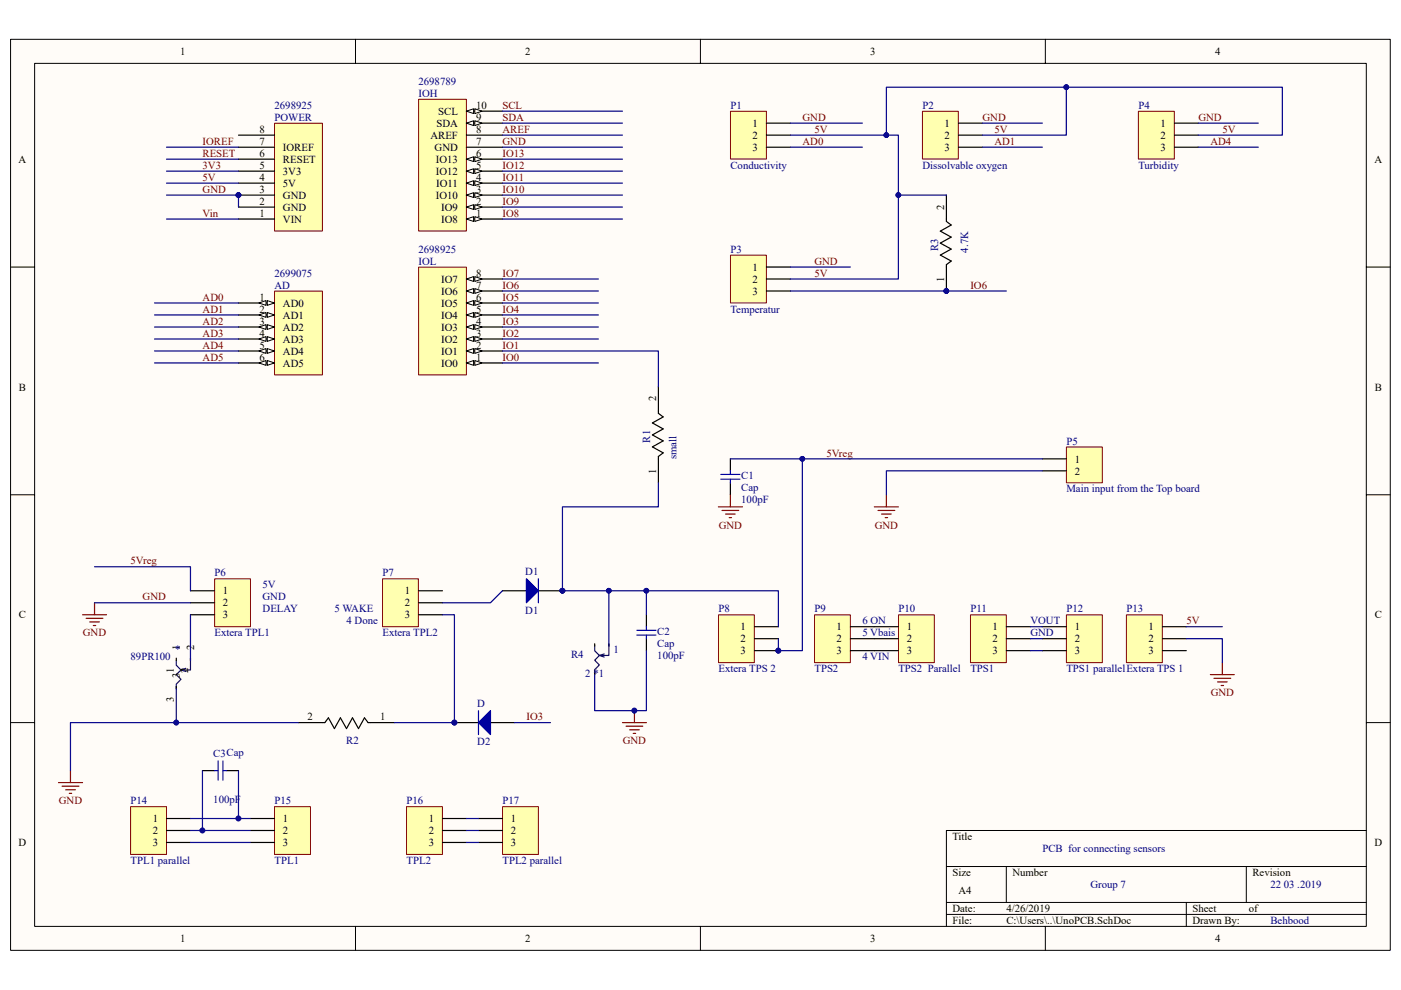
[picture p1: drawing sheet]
<svg xmlns="http://www.w3.org/2000/svg" width="297mm" height="210mm" viewBox="0 0 297 210" stroke-linecap="round" stroke-linejoin="round" font-family="sans-serif">
<path d="M2.3 8.4h292.5v193.2h-292.5z" fill="#fffcf8"/>
<path d="M2.2 8.3h292.6v193.3h-292.6z" fill="none" stroke="#000" stroke-width=".21"/>
<path d="M7.4 13.5h282.3v183h-282.3z" fill="#fffcf8"/>
<g fill="none" stroke="#000" stroke-width=".21">
<path d="M7.3 13.4h282.4v183.1h-282.4zM75.4 8.3v5.1M148.5 8.3v5.1M221.6 8.3v5.1M2.2 56.6h5.1M289.7 56.6h5.1M2.2 104.9h5.1M289.7 104.9h5.1M2.2 153.3h5.1M289.7 153.3h5.1M289.7 176.1h-89v20.4M75.4 196.5v5.1"/>
<path d="M148.5 196.5v5.1M200.7 183.8h89M200.7 191.4h89M200.7 194h89M213.4 183.8v7.6M221.6 196.5v5.1M251.5 191.4v5.1M264.2 183.8v7.6"/>
</g>
<path d="M58.2 61.8h10.2v17.7h-10.2z" fill="#ffffb0"/>
<path d="M58.2 61.7h10.2v17.8h-10.2z" fill="none" stroke="#800000" stroke-width=".21"/>
<path d="M50.6 64.3h7.6" fill="none" stroke="#000" stroke-width=".25"/>
<path d="M56.7 63.8l1.5 .5-1.5 .5z" fill="#fffcf8"/>
<path d="M56.7 63.8l1.5 .5-1.5 .5z" fill="none" stroke="#000" stroke-width=".21"/>
<path d="M54.9 64.3l1.5-.5v1z" fill="#fffcf8"/>
<path d="M54.9 64.3l1.5-.5v1z" fill="none" stroke="#000" stroke-width=".21"/>
<path d="M50.6 66.8h7.6" fill="none" stroke="#000" stroke-width=".25"/>
<path d="M56.7 66.3l1.5 .5-1.5 .5z" fill="#fffcf8"/>
<path d="M56.7 66.3l1.5 .5-1.5 .5z" fill="none" stroke="#000" stroke-width=".21"/>
<path d="M54.9 66.8l1.5-.5v1z" fill="#fffcf8"/>
<path d="M54.9 66.8l1.5-.5v1z" fill="none" stroke="#000" stroke-width=".21"/>
<path d="M50.6 69.4h7.6" fill="none" stroke="#000" stroke-width=".25"/>
<path d="M56.7 68.9l1.5 .5-1.5 .5z" fill="#fffcf8"/>
<path d="M56.7 68.9l1.5 .5-1.5 .5z" fill="none" stroke="#000" stroke-width=".21"/>
<path d="M54.9 69.4l1.5-.5v1z" fill="#fffcf8"/>
<path d="M54.9 69.4l1.5-.5v1z" fill="none" stroke="#000" stroke-width=".21"/>
<path d="M50.6 71.9h7.6" fill="none" stroke="#000" stroke-width=".25"/>
<path d="M56.7 71.4l1.5 .5-1.5 .5z" fill="#fffcf8"/>
<path d="M56.7 71.4l1.5 .5-1.5 .5z" fill="none" stroke="#000" stroke-width=".21"/>
<path d="M54.9 71.9l1.5-.5v1z" fill="#fffcf8"/>
<path d="M54.9 71.9l1.5-.5v1z" fill="none" stroke="#000" stroke-width=".21"/>
<path d="M50.6 74.4h7.6" fill="none" stroke="#000" stroke-width=".25"/>
<path d="M56.7 73.9l1.5 .5-1.5 .6z" fill="#fffcf8"/>
<path d="M56.7 73.9l1.5 .5-1.5 .6z" fill="none" stroke="#000" stroke-width=".21"/>
<path d="M54.9 74.4l1.5-.5v1.1z" fill="#fffcf8"/>
<path d="M54.9 74.4l1.5-.5v1.1z" fill="none" stroke="#000" stroke-width=".21"/>
<path d="M50.6 77h7.6" fill="none" stroke="#000" stroke-width=".25"/>
<path d="M56.7 76.5l1.5 .5-1.5 .5z" fill="#fffcf8"/>
<path d="M56.7 76.5l1.5 .5-1.5 .5z" fill="none" stroke="#000" stroke-width=".21"/>
<path d="M54.9 77l1.5-.5v1z" fill="#fffcf8"/>
<path d="M54.9 77l1.5-.5v1z" fill="none" stroke="#000" stroke-width=".21"/>
<path d="M58.2 26.2h10.2v22.8h-10.2z" fill="#ffffb0"/>
<path d="M58.2 26.1h10.2v22.9h-10.2z" fill="none" stroke="#800000" stroke-width=".21"/>
<path d="M50.6 38.8h7.6M50.6 36.3h7.6M50.6 33.8h7.6M50.6 31.2h7.6M50.6 28.7h7.6M50.6 46.5h7.6M50.6 43.9h7.6M50.6 41.4h7.6" fill="none" stroke="#000" stroke-width=".25"/>
<circle cx="50.6" cy="41.4" r=".5" fill="#000080" stroke="#000080" stroke-width=".21"/>
<path d="M88.8 21.1h10.1v27.9h-10.1z" fill="#ffffb0"/>
<path d="M88.7 21.1h10.2v27.9h-10.2z" fill="none" stroke="#800000" stroke-width=".21"/>
<path d="M98.9 46.5h7.6" fill="none" stroke="#000" stroke-width=".25"/>
<path d="M98.9 46.5l1.5-.5v1z" fill="#fffcf8"/>
<path d="M98.9 46.5l1.5-.5v1z" fill="none" stroke="#000" stroke-width=".21"/>
<path d="M100.7 46l1.5 .5-1.5 .5z" fill="#fffcf8"/>
<path d="M100.7 46l1.5 .5-1.5 .5z" fill="none" stroke="#000" stroke-width=".21"/>
<path d="M98.9 43.9h7.6" fill="none" stroke="#000" stroke-width=".25"/>
<path d="M98.9 43.9l1.5-.5v1z" fill="#fffcf8"/>
<path d="M98.9 43.9l1.5-.5v1z" fill="none" stroke="#000" stroke-width=".21"/>
<path d="M100.7 43.4l1.5 .5-1.5 .5z" fill="#fffcf8"/>
<path d="M100.7 43.4l1.5 .5-1.5 .5z" fill="none" stroke="#000" stroke-width=".21"/>
<path d="M98.9 41.4h7.6" fill="none" stroke="#000" stroke-width=".25"/>
<path d="M98.9 41.4l1.5-.5v1z" fill="#fffcf8"/>
<path d="M98.9 41.4l1.5-.5v1z" fill="none" stroke="#000" stroke-width=".21"/>
<path d="M100.7 40.9l1.5 .5-1.5 .5z" fill="#fffcf8"/>
<path d="M100.7 40.9l1.5 .5-1.5 .5z" fill="none" stroke="#000" stroke-width=".21"/>
<path d="M98.9 38.8h7.6" fill="none" stroke="#000" stroke-width=".25"/>
<path d="M98.9 38.8l1.5-.5v1z" fill="#fffcf8"/>
<path d="M98.9 38.8l1.5-.5v1z" fill="none" stroke="#000" stroke-width=".21"/>
<path d="M100.7 38.3l1.5 .5-1.5 .5z" fill="#fffcf8"/>
<path d="M100.7 38.3l1.5 .5-1.5 .5z" fill="none" stroke="#000" stroke-width=".21"/>
<path d="M98.9 36.3h7.6" fill="none" stroke="#000" stroke-width=".25"/>
<path d="M98.9 36.3l1.5-.5v1z" fill="#fffcf8"/>
<path d="M98.9 36.3l1.5-.5v1z" fill="none" stroke="#000" stroke-width=".21"/>
<path d="M100.7 35.8l1.5 .5-1.5 .5z" fill="#fffcf8"/>
<path d="M100.7 35.8l1.5 .5-1.5 .5z" fill="none" stroke="#000" stroke-width=".21"/>
<path d="M98.9 33.8h7.6" fill="none" stroke="#000" stroke-width=".25"/>
<path d="M98.9 33.8l1.5-.5v1z" fill="#fffcf8"/>
<path d="M98.9 33.8l1.5-.5v1z" fill="none" stroke="#000" stroke-width=".21"/>
<path d="M100.7 33.3l1.5 .5-1.5 .5z" fill="#fffcf8"/>
<path d="M100.7 33.3l1.5 .5-1.5 .5z" fill="none" stroke="#000" stroke-width=".21"/>
<path d="M98.9 31.2h7.6M98.9 28.7h7.6M98.9 26.1h7.6" fill="none" stroke="#000" stroke-width=".25"/>
<path d="M98.9 26.1l1.5-.5v1z" fill="#fffcf8"/>
<path d="M98.9 26.1l1.5-.5v1z" fill="none" stroke="#000" stroke-width=".21"/>
<path d="M100.7 25.6l1.5 .5-1.5 .5z" fill="#fffcf8"/>
<path d="M100.7 25.6l1.5 .5-1.5 .5z" fill="none" stroke="#000" stroke-width=".21"/>
<path d="M98.9 23.6h7.6" fill="none" stroke="#000" stroke-width=".25"/>
<path d="M98.9 23.6l1.5-.5v1z" fill="#fffcf8"/>
<path d="M98.9 23.6l1.5-.5v1z" fill="none" stroke="#000" stroke-width=".21"/>
<path d="M100.7 23.1l1.5 .5-1.5 .5z" fill="#fffcf8"/>
<path d="M100.7 23.1l1.5 .5-1.5 .5z" fill="none" stroke="#000" stroke-width=".21"/>
<path d="M88.8 56.7h10.1v22.8h-10.1z" fill="#ffffb0"/>
<path d="M88.7 56.7h10.2v22.8h-10.2z" fill="none" stroke="#800000" stroke-width=".21"/>
<path d="M98.9 77h7.6" fill="none" stroke="#000" stroke-width=".25"/>
<path d="M98.9 77l1.5-.5v1z" fill="#fffcf8"/>
<path d="M98.9 77l1.5-.5v1z" fill="none" stroke="#000" stroke-width=".21"/>
<path d="M100.7 76.5l1.5 .5-1.5 .5z" fill="#fffcf8"/>
<path d="M100.7 76.5l1.5 .5-1.5 .5z" fill="none" stroke="#000" stroke-width=".21"/>
<path d="M98.9 71.9h7.6" fill="none" stroke="#000" stroke-width=".25"/>
<path d="M98.9 71.9l1.5-.5v1z" fill="#fffcf8"/>
<path d="M98.9 71.9l1.5-.5v1z" fill="none" stroke="#000" stroke-width=".21"/>
<path d="M100.7 71.4l1.5 .5-1.5 .5z" fill="#fffcf8"/>
<path d="M100.7 71.4l1.5 .5-1.5 .5z" fill="none" stroke="#000" stroke-width=".21"/>
<path d="M98.9 69.4h7.6" fill="none" stroke="#000" stroke-width=".25"/>
<path d="M98.9 69.4l1.5-.5v1z" fill="#fffcf8"/>
<path d="M98.9 69.4l1.5-.5v1z" fill="none" stroke="#000" stroke-width=".21"/>
<path d="M100.7 68.9l1.5 .5-1.5 .5z" fill="#fffcf8"/>
<path d="M100.7 68.9l1.5 .5-1.5 .5z" fill="none" stroke="#000" stroke-width=".21"/>
<path d="M98.9 66.8h7.6" fill="none" stroke="#000" stroke-width=".25"/>
<path d="M98.9 66.8l1.5-.5v1z" fill="#fffcf8"/>
<path d="M98.9 66.8l1.5-.5v1z" fill="none" stroke="#000" stroke-width=".21"/>
<path d="M100.7 66.3l1.5 .5-1.5 .5z" fill="#fffcf8"/>
<path d="M100.7 66.3l1.5 .5-1.5 .5z" fill="none" stroke="#000" stroke-width=".21"/>
<path d="M98.9 64.3h7.6" fill="none" stroke="#000" stroke-width=".25"/>
<path d="M98.9 64.3l1.5-.5v1z" fill="#fffcf8"/>
<path d="M98.9 64.3l1.5-.5v1z" fill="none" stroke="#000" stroke-width=".21"/>
<path d="M100.7 63.8l1.5 .5-1.5 .5z" fill="#fffcf8"/>
<path d="M100.7 63.8l1.5 .5-1.5 .5z" fill="none" stroke="#000" stroke-width=".21"/>
<path d="M98.9 61.7h7.6" fill="none" stroke="#000" stroke-width=".25"/>
<path d="M98.9 61.7l1.5-.5v1z" fill="#fffcf8"/>
<path d="M98.9 61.7l1.5-.5v1z" fill="none" stroke="#000" stroke-width=".21"/>
<path d="M100.7 61.2l1.5 .5-1.5 .5z" fill="#fffcf8"/>
<path d="M100.7 61.2l1.5 .5-1.5 .5z" fill="none" stroke="#000" stroke-width=".21"/>
<path d="M98.9 59.2h7.6" fill="none" stroke="#000" stroke-width=".25"/>
<path d="M98.9 59.2l1.5-.5v1z" fill="#fffcf8"/>
<path d="M98.9 59.2l1.5-.5v1z" fill="none" stroke="#000" stroke-width=".21"/>
<path d="M100.7 58.7l1.5 .5-1.5 .5z" fill="#fffcf8"/>
<path d="M100.7 58.7l1.5 .5-1.5 .5z" fill="none" stroke="#000" stroke-width=".21"/>
<path d="M98.9 74.4h7.6" fill="none" stroke="#000" stroke-width=".25"/>
<path d="M98.9 74.4l1.5-.5v1.1z" fill="#fffcf8"/>
<path d="M98.9 74.4l1.5-.5v1.1z" fill="none" stroke="#000" stroke-width=".21"/>
<path d="M100.7 73.9l1.5 .5-1.5 .6z" fill="#fffcf8"/>
<path d="M100.7 73.9l1.5 .5-1.5 .6z" fill="none" stroke="#000" stroke-width=".21"/>
<path d="M17.5 130.4h5.1M18.3 131.1h3.5M19 131.9h2.1M19.8 132.7h.5M20 127.8v2.6" fill="none" stroke="#800000" stroke-width=".25"/>
<path d="M195.6 23.6h7.6v10.1h-7.6z" fill="#ffffb0"/>
<path d="M195.6 23.6h7.6v10.1h-7.6z" fill="none" stroke="#800000" stroke-width=".21"/>
<path d="M203.2 26.1h5.1M203.2 28.7h5.1M203.2 31.2h5.1" fill="none" stroke="#000" stroke-width=".25"/>
<path d="M154.9 54.1h7.6v10.2h-7.6z" fill="#ffffb0"/>
<path d="M154.9 54.1h7.6v10.2h-7.6z" fill="none" stroke="#800000" stroke-width=".21"/>
<path d="M162.5 56.6h5.1M162.5 59.2h5.1M162.5 61.7h5.1" fill="none" stroke="#000" stroke-width=".25"/>
<path d="M154.9 23.6h7.6v10.1h-7.6z" fill="#ffffb0"/>
<path d="M154.9 23.6h7.6v10.1h-7.6z" fill="none" stroke="#800000" stroke-width=".21"/>
<path d="M162.5 26.1h5.1M162.5 28.7h5.1M162.5 31.2h5.1" fill="none" stroke="#000" stroke-width=".25"/>
<path d="M241.4 23.6h7.6v10.1h-7.6z" fill="#ffffb0"/>
<path d="M241.4 23.6h7.6v10.1h-7.6z" fill="none" stroke="#800000" stroke-width=".21"/>
<path d="M249 26.1h5.1M249 28.7h5.1M249 31.2h5.1M200.7 41.4v5.6l1 .7-2.3 1.3 2.3 1.3-2.3 1.3 2.3 1.2-2.3 1.3 2.3 1.3-1 .7v5.6M139.6 82.1v5.6l1 .7-2.3 1.3 2.3 1.3-2.3 1.2 2.3 1.3-2.3 1.3 2.3 1.3-1 .7v5.6M154.9 97.3v2.6M154.9 102.4v2.5" fill="none" stroke="#000" stroke-width=".25"/>
<circle cx="200.6" cy="61.7" r=".49" fill="#000080" stroke="#000080" stroke-width=".21"/>
<g fill="none" stroke="#800000" stroke-width=".25">
<path d="M152.3 107.5h5.1M153.1 108.3h3.5M153.8 109h2.1M154.6 109.8h.5M154.9 104.9v2.6M185.4 107.5h5.1M186.2 108.3h3.5M186.9 109h2.1M187.7 109.8h.5M187.9 104.9v2.6M256.6 143.1h5.1M257.4 143.9h3.5"/>
<path d="M258.1 144.6h2.1M258.9 145.4h.5M259.2 140.5v2.6M12.4 166h5.1M13.2 166.8h3.5M13.9 167.5h2.1M14.7 168.3h.5M14.9 163.4v2.6"/>
</g>
<path d="M154.9 99.9v.7M152.8 101.6h4.1M152.8 100.6h4.1M154.9 101.6v.8" fill="none" stroke="#00f" stroke-width=".25"/>
<path d="M205.8 130.4h7.6v10.1h-7.6z" fill="#ffffb0"/>
<path d="M205.8 130.4h7.6v10.1h-7.6z" fill="none" stroke="#800000" stroke-width=".21"/>
<path d="M213.4 132.9h5.1M213.4 135.5h5.1M213.4 138h5.1" fill="none" stroke="#000" stroke-width=".25"/>
<path d="M172.7 130.4h7.6v10.1h-7.6z" fill="#ffffb0"/>
<path d="M172.7 130.4h7.6v10.1h-7.6z" fill="none" stroke="#800000" stroke-width=".21"/>
<path d="M180.3 132.9h5.1M180.3 135.5h5.1M180.3 138h5.1" fill="none" stroke="#000" stroke-width=".25"/>
<path d="M86.2 171.1h7.6v10.1h-7.6z" fill="#ffffb0"/>
<path d="M86.2 171.1h7.6v10.1h-7.6z" fill="none" stroke="#800000" stroke-width=".21"/>
<path d="M93.8 173.6h5.1M93.8 176.1h5.1M93.8 178.7h5.1" fill="none" stroke="#000" stroke-width=".25"/>
<path d="M58.2 171.1h7.6v10.1h-7.6z" fill="#ffffb0"/>
<path d="M58.2 171.1h7.6v10.1h-7.6z" fill="none" stroke="#800000" stroke-width=".21"/>
<path d="M53.1 173.6h5.1M53.1 176.1h5.1M53.1 178.7h5.1" fill="none" stroke="#000" stroke-width=".25"/>
<path d="M226.1 94.8h7.6v7.6h-7.6z" fill="#ffffb0"/>
<path d="M226.1 94.8h7.6v7.6h-7.6z" fill="none" stroke="#800000" stroke-width=".21"/>
<path d="M221 97.3h5.1M221 99.9h5.1M37.4 139.6v.5M40.4 139.6v.5M37.4 145.6v.5" fill="none" stroke="#000" stroke-width=".25"/>
<path d="M37.4 140.1v1l1 1-1 1 1 1-1 1v1M39.4 141.8l-1 .3 1 .3M40.4 140.1v2h-2" fill="none" stroke="#20124d" stroke-width=".25"/>
<path d="M45.5 122.8h7.6v10.1h-7.6z" fill="#ffffb0"/>
<path d="M45.5 122.8h7.6v10.1h-7.6z" fill="none" stroke="#800000" stroke-width=".21"/>
<path d="M40.4 125.3h5.1M40.4 127.8h5.1M40.4 130.4h5.1" fill="none" stroke="#000" stroke-width=".25"/>
<path d="M81.1 122.8h7.6v10.1h-7.6z" fill="#ffffb0"/>
<path d="M81.1 122.8h7.6v10.1h-7.6z" fill="none" stroke="#800000" stroke-width=".21"/>
<path d="M88.7 125.3h5.1M88.7 127.8h5.1M88.7 130.4h5.1" fill="none" stroke="#000" stroke-width=".25"/>
<path d="M152.4 130.4h7.5v10.1h-7.5z" fill="#ffffb0"/>
<path d="M152.3 130.4h7.6v10.1h-7.6z" fill="none" stroke="#800000" stroke-width=".21"/>
<path d="M160 132.9h5M160 135.5h5M160 138h5" fill="none" stroke="#000" stroke-width=".25"/>
<circle cx="165" cy="138" r=".5" fill="#000080" stroke="#000080" stroke-width=".21"/>
<path d="M238.8 130.4h7.6v10.1h-7.6z" fill="#ffffb0"/>
<path d="M238.8 130.4h7.6v10.1h-7.6z" fill="none" stroke="#800000" stroke-width=".21"/>
<path d="M246.4 132.9h5.1M246.4 135.5h5.1M246.4 138h5.1" fill="none" stroke="#000" stroke-width=".25"/>
<path d="M190.5 130.4h7.6v10.1h-7.6z" fill="#ffffb0"/>
<path d="M190.5 130.4h7.6v10.1h-7.6z" fill="none" stroke="#800000" stroke-width=".21"/>
<path d="M185.4 132.9h5.1M185.4 135.5h5.1M185.4 138h5.1" fill="none" stroke="#000" stroke-width=".25"/>
<path d="M226.1 130.4h7.6v10.1h-7.6z" fill="#ffffb0"/>
<path d="M226.1 130.4h7.6v10.1h-7.6z" fill="none" stroke="#800000" stroke-width=".21"/>
<path d="M221 132.9h5.1M221 135.5h5.1M221 138h5.1" fill="none" stroke="#000" stroke-width=".25"/>
<path d="M106.6 171.1h7.5v10.1h-7.5z" fill="#ffffb0"/>
<path d="M106.5 171.1h7.6v10.1h-7.6z" fill="none" stroke="#800000" stroke-width=".21"/>
<path d="M101.4 173.6h5.1M101.4 176.1h5.1M101.4 178.7h5.1" fill="none" stroke="#000" stroke-width=".25"/>
<path d="M27.7 171.1h7.6v10.1h-7.6z" fill="#ffffb0"/>
<path d="M27.7 171.1h7.6v10.1h-7.6z" fill="none" stroke="#800000" stroke-width=".21"/>
<path d="M106.5 125.3h5.1M114.1 125.3h5.1M126.1 136.5v.5M129.1 136.5v.5M126.1 142.5v.5M35.3 173.6h5.1M35.3 176.1h5.1M35.3 178.7h5.1M42.9 163.4h2.6M48 163.4h2.6" fill="none" stroke="#000" stroke-width=".25"/>
<path d="M45.5 163.4h.7M46.2 161.4v4.1M47.3 163.4h.7M47.3 161.4v4.1" fill="none" stroke="#00f" stroke-width=".25"/>
<path d="M132 153.3h5.1M132.7 154h3.6M133.5 154.8h2M134.3 155.6h.5M134.5 150.7v2.6" fill="none" stroke="#800000" stroke-width=".25"/>
<g fill="#000080" stroke="#000080" stroke-width=".21">
<circle cx="134.5" cy="150.7" r=".5"/>
<circle cx="119.2" cy="125.3" r=".5"/>
</g>
<path d="M126.1 137v1l1 1-1 1 1 1-1 1v1M128.1 138.7l-1 .3 1 .4M129.1 137v2h-2" fill="none" stroke="#20124d" stroke-width=".25"/>
<path d="M111.6 122.7l2.5 2.6-2.5 2.5z" fill="#00f"/>
<path d="M111.6 122.7l2.5 2.6-2.5 2.5zM114.1 122.7v5.1" fill="none" stroke="#00f" stroke-width=".25"/>
<g fill="#000080" stroke="#000080" stroke-width=".21">
<circle cx="119.2" cy="125.3" r=".5"/>
<circle cx="96.3" cy="153.3" r=".49"/>
</g>
<path d="M63.3 153.3h5.6l.7-1 1.3 2.2 1.3-2.2 1.3 2.2 1.2-2.2 1.3 2.2 1.3-2.2 .7 1h5.6M96.3 153.3h5.1M104 153.3h5.1" fill="none" stroke="#000" stroke-width=".25"/>
<path d="M101.4 153.3l2.6-2.6v5.1z" fill="#00f"/>
<path d="M135 134.7h4.1M135 133.7h4.1M137.1 132.9v.8M137.1 134.7v.8M101.4 150.7v5.1M101.4 153.3l2.6-2.6v5.1z" fill="none" stroke="#00f" stroke-width=".25"/>
<g fill="#000080" stroke="#000080" stroke-width=".21">
<circle cx="96.3" cy="153.3" r=".49"/>
<circle cx="50.6" cy="41.4" r=".5"/>
<circle cx="190.5" cy="41.4" r=".5"/>
<circle cx="200.6" cy="61.7" r=".49"/>
<circle cx="187.9" cy="28.7" r=".49"/>
<circle cx="226.1" cy="18.5" r=".49"/>
<circle cx="50.6" cy="173.6" r=".5"/>
<circle cx="42.9" cy="176.1" r=".49"/>
<circle cx="165" cy="138" r=".5"/>
<circle cx="170.1" cy="97.3" r=".49"/>
<circle cx="134.5" cy="150.7" r=".5"/>
<circle cx="129.1" cy="125.3" r=".5"/>
<circle cx="137" cy="125.3" r=".5"/>
<circle cx="119.2" cy="125.3" r=".5"/>
<circle cx="37.4" cy="153.3" r=".49"/>
</g>
<path d="M137.1 130.4v2.5M137.1 135.5v2.5" fill="none" stroke="#000" stroke-width=".25"/>
<g fill="none" stroke="#000080" stroke-width=".25">
<path d="M226.1 18.5h45.8v10.2h-17.8M35.3 38.8h15.3M35.3 31.2h15.3M35.3 36.3h15.3M35.3 33.8h15.3M106.5 38.8h25.5M106.5 33.8h25.5M106.5 23.6h25.5M106.5 28.7h25.5M106.5 26.1h25.5M106.5 31.2h25.5M106.5 36.3h25.5"/>
<path d="M167.6 26.1h15.2M167.6 28.7h20.3v-10.2h38.2v10.2h-17.8M167.6 31.2h15.2M187.9 28.7h2.6v12.7M208.3 26.1h12.7M208.3 31.2h12.7M254.1 26.1h12.7M254.1 31.2h12.7M35.3 46.5h15.3M35.3 41.4h15.3v2.5M106.5 43.9h25.5M106.5 46.5h25.5"/>
<path d="M106.5 41.4h25.5M106.5 59.2h20.4M167.6 56.6h12.7M200.7 41.4h-10.2v17.8h-22.9M32.8 69.4h17.8M32.8 74.4h17.8M32.8 66.8h17.8M32.8 71.9h17.8M32.8 77h17.8M32.8 64.3h17.8M106.5 69.4h20.4M106.5 74.4h33.1v7.7"/>
<path d="M106.5 61.7h20.4M106.5 66.8h20.4M106.5 71.9h20.4M106.5 77h20.4M106.5 64.3h20.4M167.6 61.7h45.8M154.9 97.3h66.1M170.1 97.3v40.7h-5.1v-2.5M221 99.9h-33.1v5M139.6 102.4v5.1h-20.4v17.8h9.9M20 120.2h20.4v5.1M20 127.8h20.4"/>
<path d="M40.4 130.4v9.7M93.8 130.4h2.5v22.9h-12.7M106.5 125.3l-2.5 2.5h-10.2M137.1 138v12.7h-11v-7.7M137.1 125.3h27.9v7.6M137.1 130.4v-5.1h-8v11.7M218.5 132.9h2.5M218.5 135.5h2.5M218.5 138h2.5M251.5 135.5h7.7v5M251.5 132.9h7.7M37.4 153.3h25.9"/>
<path d="M37.4 146.1v7.2h-22.5v10.1M109.1 153.3h7.6M40.4 176.1h12.7M40.4 178.7h12.7M40.4 173.6h12.7M42.9 163.4v12.7M50.6 163.4v10.2M98.9 173.6h2.5M98.9 176.1h2.5M98.9 178.7h2.5"/>
</g>
<g font-size="2.3">
<text x="38.2" y="11.7">1</text>
<text x="111.4" y="11.7">2</text>
<text x="184.5" y="11.7">3</text>
<text x="257.6" y="11.7">4</text>
<text x="100.9" y="23.1">10</text>
<text x="55" y="28.2">8</text>
<text x="91.2" y="29.5">AREF</text>
<text x="92.5" y="26.9">SDA</text>
<text x="92.9" y="24.4">SCL</text>
<text x="100.9" y="28.2">8</text>
<text x="100.9" y="25.6">9</text>
<text x="159.6" y="26.9">1</text>
<text x="159.6" y="29.5">2</text>
<text x="200.3" y="26.9">1</text>
<text x="200.3" y="29.5">2</text>
<text x="246.1" y="26.9">1</text>
<text x="246.1" y="29.5">2</text>
<text x="4" y="34.5">A</text>
<text x="55" y="35.8">5</text>
<text x="55" y="33.3">6</text>
<text x="55" y="30.7">7</text>
<text x="60" y="34.5">RESET</text>
<text x="60" y="32">IOREF</text>
<text x="92.2" y="32">GND</text>
<text x="92.4" y="34.5">IO13</text>
<text x="100.9" y="35.8">5</text>
<text x="100.9" y="33.3">6</text>
<text x="100.9" y="30.7">7</text>
<text x="159.6" y="32">3</text>
<text x="200.3" y="32">3</text>
<text x="246.1" y="32">3</text>
<text x="291.4" y="34.5">A</text>
<text x="55" y="40.9">3</text>
<text x="55" y="38.4">4</text>
<text x="60" y="39.6">5V</text>
<text x="60" y="37.1">3V3</text>
<text x="92.4" y="37.1">IO12</text>
<text x="92.5" y="39.6">IO11</text>
<text x="100.9" y="40.9">3</text>
<text x="100.9" y="38.4">4</text>
<text x="55" y="46">1</text>
<text x="55" y="43.4">2</text>
<text x="60" y="47.2">VIN</text>
<text x="60" y="44.7">GND</text>
<text x="60" y="42.2">GND</text>
<text x="92.4" y="42.2">IO10</text>
<text x="93.6" y="47.2">IO8</text>
<text x="93.6" y="44.7">IO9</text>
<text x="100.9" y="46">1</text>
<text x="100.9" y="43.4">2</text>
<text x="200.2" y="44.4" transform="rotate(-90 200.2 44.4)">2</text>
<text x="93.6" y="60">IO7</text>
<text x="100.9" y="58.7">8</text>
<text x="159.6" y="57.4">1</text>
<text x="159.6" y="60">2</text>
<text x="200.2" y="59.8" transform="rotate(-90 200.2 59.8)">1</text>
<text x="55" y="63.8">1</text>
<text x="60" y="65">AD0</text>
<text x="93.6" y="65">IO5</text>
<text x="93.6" y="62.5">IO6</text>
<text x="100.9" y="63.8">6</text>
<text x="100.9" y="61.2">7</text>
<text x="159.6" y="62.5">3</text>
<text x="55" y="66.3">2</text>
<text x="55" y="68.9">3</text>
<text x="55" y="71.4">4</text>
<text x="60" y="67.6">AD1</text>
<text x="60" y="70.1">AD2</text>
<text x="93.6" y="70.1">IO3</text>
<text x="93.6" y="67.6">IO4</text>
<text x="100.9" y="71.4">3</text>
<text x="100.9" y="68.9">4</text>
<text x="100.9" y="66.3">5</text>
<text x="55" y="74">5</text>
<text x="55" y="76.5">6</text>
<text x="60" y="72.7">AD3</text>
<text x="60" y="75.2">AD4</text>
<text x="60" y="77.8">AD5</text>
<text x="93.6" y="77.8">IO0</text>
<text x="93.6" y="72.7">IO2</text>
<text x="93.6" y="75.2">IO1</text>
<text x="100.9" y="76.5">1</text>
<text x="100.9" y="74">2</text>
<text x="4" y="82.8">B</text>
<text x="291.5" y="82.8">B</text>
<text x="139.1" y="85.1" transform="rotate(-90 139.1 85.1)">2</text>
<text x="139.1" y="100.5" transform="rotate(-90 139.1 100.5)">1</text>
<text x="227.9" y="98.1">1</text>
<text x="227.9" y="100.6">2</text>
<text x="4" y="131.2">C</text>
<text x="47.3" y="126.1">1</text>
<text x="47.3" y="128.6">2</text>
<text x="47.3" y="131.2">3</text>
<text x="85.8" y="126.1">1</text>
<text x="85.8" y="128.6">2</text>
<text x="85.8" y="131.2">3</text>
<text x="291.5" y="131.2">C</text>
<text x="38.2" y="137.8" transform="rotate(-90 38.2 137.8)">1</text>
<text x="41.2" y="137.8" transform="rotate(-90 41.2 137.8)">2</text>
<text x="157" y="133.7">1</text>
<text x="157" y="136.2">2</text>
<text x="177.4" y="133.7">1</text>
<text x="177.4" y="136.2">2</text>
<text x="192.3" y="133.7">1</text>
<text x="192.3" y="136.2">2</text>
<text x="210.5" y="133.7">1</text>
<text x="210.5" y="136.2">2</text>
<text x="227.9" y="133.7">1</text>
<text x="227.9" y="136.2">2</text>
<text x="243.5" y="133.7">1</text>
<text x="243.5" y="136.2">2</text>
<text x="36.9" y="142.8" transform="rotate(-90 36.9 142.8)">1</text>
<text x="38.2" y="143.8" transform="rotate(-90 38.2 143.8)">3</text>
<text x="39.9" y="142.8" transform="rotate(-90 39.9 142.8)">2</text>
<text x="157" y="138.8">3</text>
<text x="177.4" y="138.8">3</text>
<text x="192.3" y="138.8">3</text>
<text x="210.5" y="138.8">3</text>
<text x="227.9" y="138.8">3</text>
<text x="243.5" y="138.8">3</text>
<text x="36.9" y="148.8" transform="rotate(-90 36.9 148.8)">3</text>
<text x="65.2" y="152.8">2</text>
<text x="80.6" y="152.8">1</text>
<text x="4" y="179.5">D</text>
<text x="32.4" y="174.4">1</text>
<text x="32.4" y="176.9">2</text>
<text x="32.4" y="179.5">3</text>
<text x="60" y="174.4">1</text>
<text x="60" y="176.9">2</text>
<text x="60" y="179.5">3</text>
<text x="90.9" y="174.4">1</text>
<text x="90.9" y="176.9">2</text>
<text x="90.9" y="179.5">3</text>
<text x="108.3" y="174.4">1</text>
<text x="108.3" y="176.9">2</text>
<text x="108.3" y="179.5">3</text>
<text x="201.9" y="178.2">Title</text>
<text x="291.4" y="179.5">D</text>
<text x="201.9" y="185.8">Size</text>
<text x="214.6" y="185.8">Number</text>
<text x="265.5" y="185.8">Revision</text>
<text x="203.2" y="189.7">A4</text>
<text x="201.9" y="193.5">Date:</text>
<text x="201.9" y="196">File:</text>
<text x="213.4" y="193.5">4/26/2019</text>
<text x="213.4" y="196">C:\Users\..\UnoPCB.SchDoc</text>
<text x="252.8" y="193.5">Sheet</text>
<text x="252.8" y="196">Drawn By:</text>
<text x="264.7" y="193.5">of</text>
<text x="38.2" y="199.8">1</text>
<text x="111.4" y="199.8">2</text>
<text x="184.5" y="199.8">3</text>
<text x="257.6" y="199.8">4</text>
</g>
<g font-size="2.3" fill="#000080">
<text x="58.2" y="23.1">2698925</text>
<text x="88.7" y="18">2698789</text>
<text x="88.7" y="20.6">IOH</text>
<text x="154.9" y="23.1">P1</text>
<text x="195.6" y="23.1">P2</text>
<text x="241.4" y="23.1">P4</text>
<text x="58.2" y="25.6">POWER</text>
<text x="154.9" y="35.8">Conductivity</text>
<text x="195.6" y="35.8">Dissolvable oxygen</text>
<text x="241.4" y="35.8">Turbidity</text>
<text x="88.7" y="53.6">2698925</text>
<text x="154.9" y="53.6">P3</text>
<text x="198.9" y="53.3" transform="rotate(-90 198.9 53.3)">R3</text>
<text x="205.2" y="53.6" transform="rotate(-90 205.2 53.6)">4.7K</text>
<text x="58.2" y="58.7">2699075</text>
<text x="88.7" y="56.2">IOL</text>
<text x="58.2" y="61.2">AD</text>
<text x="154.9" y="66.3">Temperatur</text>
<text x="137.8" y="93.9" transform="rotate(-90 137.8 93.9)">R1</text>
<text x="226.1" y="94.3">P5</text>
<text x="143.4" y="97.4" transform="rotate(-90 143.4 97.4)">small</text>
<text x="157.2" y="101.7">C1</text>
<text x="157.2" y="106.8">100pF</text>
<text x="157.2" y="104.2">Cap</text>
<text x="226.1" y="104.5">Main input from the Top board</text>
<text x="45.5" y="122.3">P6</text>
<text x="55.7" y="124.8">5V</text>
<text x="81.1" y="122.3">P7</text>
<text x="111.4" y="122">D1</text>
<text x="55.7" y="127.4">GND</text>
<text x="55.7" y="129.9">DELAY</text>
<text x="70.9" y="129.9">5 WAKE</text>
<text x="111.4" y="130.2">D1</text>
<text x="152.3" y="129.9">P8</text>
<text x="172.7" y="129.9">P9</text>
<text x="190.5" y="129.9">P10</text>
<text x="205.7" y="129.9">P11</text>
<text x="226.1" y="129.9">P12</text>
<text x="238.8" y="129.9">P13</text>
<text x="45.5" y="135">Extera TPL1</text>
<text x="73.5" y="132.4">4 Done</text>
<text x="81.1" y="135">Extera TPL2</text>
<text x="139.4" y="134.7">C2</text>
<text x="139.4" y="137.3">Cap</text>
<text x="182.9" y="135">5 Vbais</text>
<text x="182.9" y="132.4">6 ON</text>
<text x="218.5" y="132.4">VOUT</text>
<text x="218.5" y="135">GND</text>
<text x="27.7" y="140.1">89PR100</text>
<text x="37.1" y="138.6">*</text>
<text x="121.1" y="139.6">R4</text>
<text x="124.1" y="143.6">2 *1</text>
<text x="130.1" y="138.5">1</text>
<text x="139.4" y="139.8">100pF</text>
<text x="152.3" y="142.6">Extera TPS 2</text>
<text x="172.7" y="142.6">TPS2</text>
<text x="182.9" y="140.1">4 VIN</text>
<text x="190.5" y="142.6">TPS2 Parallel</text>
<text x="205.7" y="142.6">TPS1</text>
<text x="226.1" y="142.6">TPS1 parallelExtera TPS 1</text>
<text x="101.2" y="150">D</text>
<text x="45.2" y="160.7">C3Cap</text>
<text x="73.4" y="157.9">R2</text>
<text x="101.2" y="158.1">D2</text>
<text x="27.7" y="170.6">P14</text>
<text x="45.2" y="170.3">100pF</text>
<text x="58.2" y="170.6">P15</text>
<text x="86.2" y="170.6">P16</text>
<text x="106.5" y="170.6">P17</text>
<text x="27.7" y="183.3">TPL1 parallel</text>
<text x="58.2" y="183.3">TPL1</text>
<text x="86.2" y="183.3">TPL2</text>
<text x="106.5" y="183.3">TPL2 parallel</text>
<text x="221" y="180.7">PCB for connecting sensors</text>
<text x="231.2" y="188.4">Group 7</text>
<text x="269.3" y="188.4">22 03 .2019</text>
<text x="269.3" y="196">Behbood</text>
</g>
<g font-size="2.3" fill="#800000">
<text x="106.5" y="23.1">SCL</text>
<text x="106.5" y="28.2">AREF</text>
<text x="106.5" y="25.6">SDA</text>
<text x="170.1" y="25.6">GND</text>
<text x="172.7" y="28.2">5V</text>
<text x="208.3" y="25.6">GND</text>
<text x="210.8" y="28.2">5V</text>
<text x="254.1" y="25.6">GND</text>
<text x="259.2" y="28.2">5V</text>
<text x="42.9" y="30.7">IOREF</text>
<text x="42.9" y="33.3">RESET</text>
<text x="42.9" y="35.8">3V3</text>
<text x="106.5" y="35.8">IO12</text>
<text x="106.5" y="33.3">IO13</text>
<text x="106.5" y="30.7">GND</text>
<text x="170.1" y="30.7">AD0</text>
<text x="210.8" y="30.7">AD1</text>
<text x="256.6" y="30.7">AD4</text>
<text x="42.9" y="38.4">5V</text>
<text x="42.9" y="40.9">GND</text>
<text x="106.5" y="40.9">IO10</text>
<text x="106.5" y="38.4">IO11</text>
<text x="42.9" y="46">Vin</text>
<text x="106.5" y="46">IO8</text>
<text x="106.5" y="43.4">IO9</text>
<text x="106.5" y="58.7">IO7</text>
<text x="172.7" y="56.2">GND</text>
<text x="172.7" y="58.7">5V</text>
<text x="42.9" y="63.8">AD0</text>
<text x="106.5" y="63.8">IO5</text>
<text x="106.5" y="61.2">IO6</text>
<text x="205.7" y="61.2">IO6</text>
<text x="42.9" y="66.3">AD1</text>
<text x="42.9" y="68.9">AD2</text>
<text x="42.9" y="71.4">AD3</text>
<text x="106.5" y="71.4">IO2</text>
<text x="106.5" y="68.9">IO3</text>
<text x="106.5" y="66.3">IO4</text>
<text x="42.9" y="74">AD4</text>
<text x="42.9" y="76.5">AD5</text>
<text x="106.5" y="76.5">IO0</text>
<text x="106.5" y="74">IO1</text>
<text x="175.2" y="96.8">5Vreg</text>
<text x="152.4" y="112.1">GND</text>
<text x="185.5" y="112.1">GND</text>
<text x="27.7" y="119.7">5Vreg</text>
<text x="30.2" y="127.4">GND</text>
<text x="17.6" y="135">GND</text>
<text x="251.5" y="132.4">5V</text>
<text x="256.7" y="147.7">GND</text>
<text x="111.6" y="152.8">IO3</text>
<text x="132" y="157.9">GND</text>
<text x="12.5" y="170.6">GND</text>
</g>
</svg>
